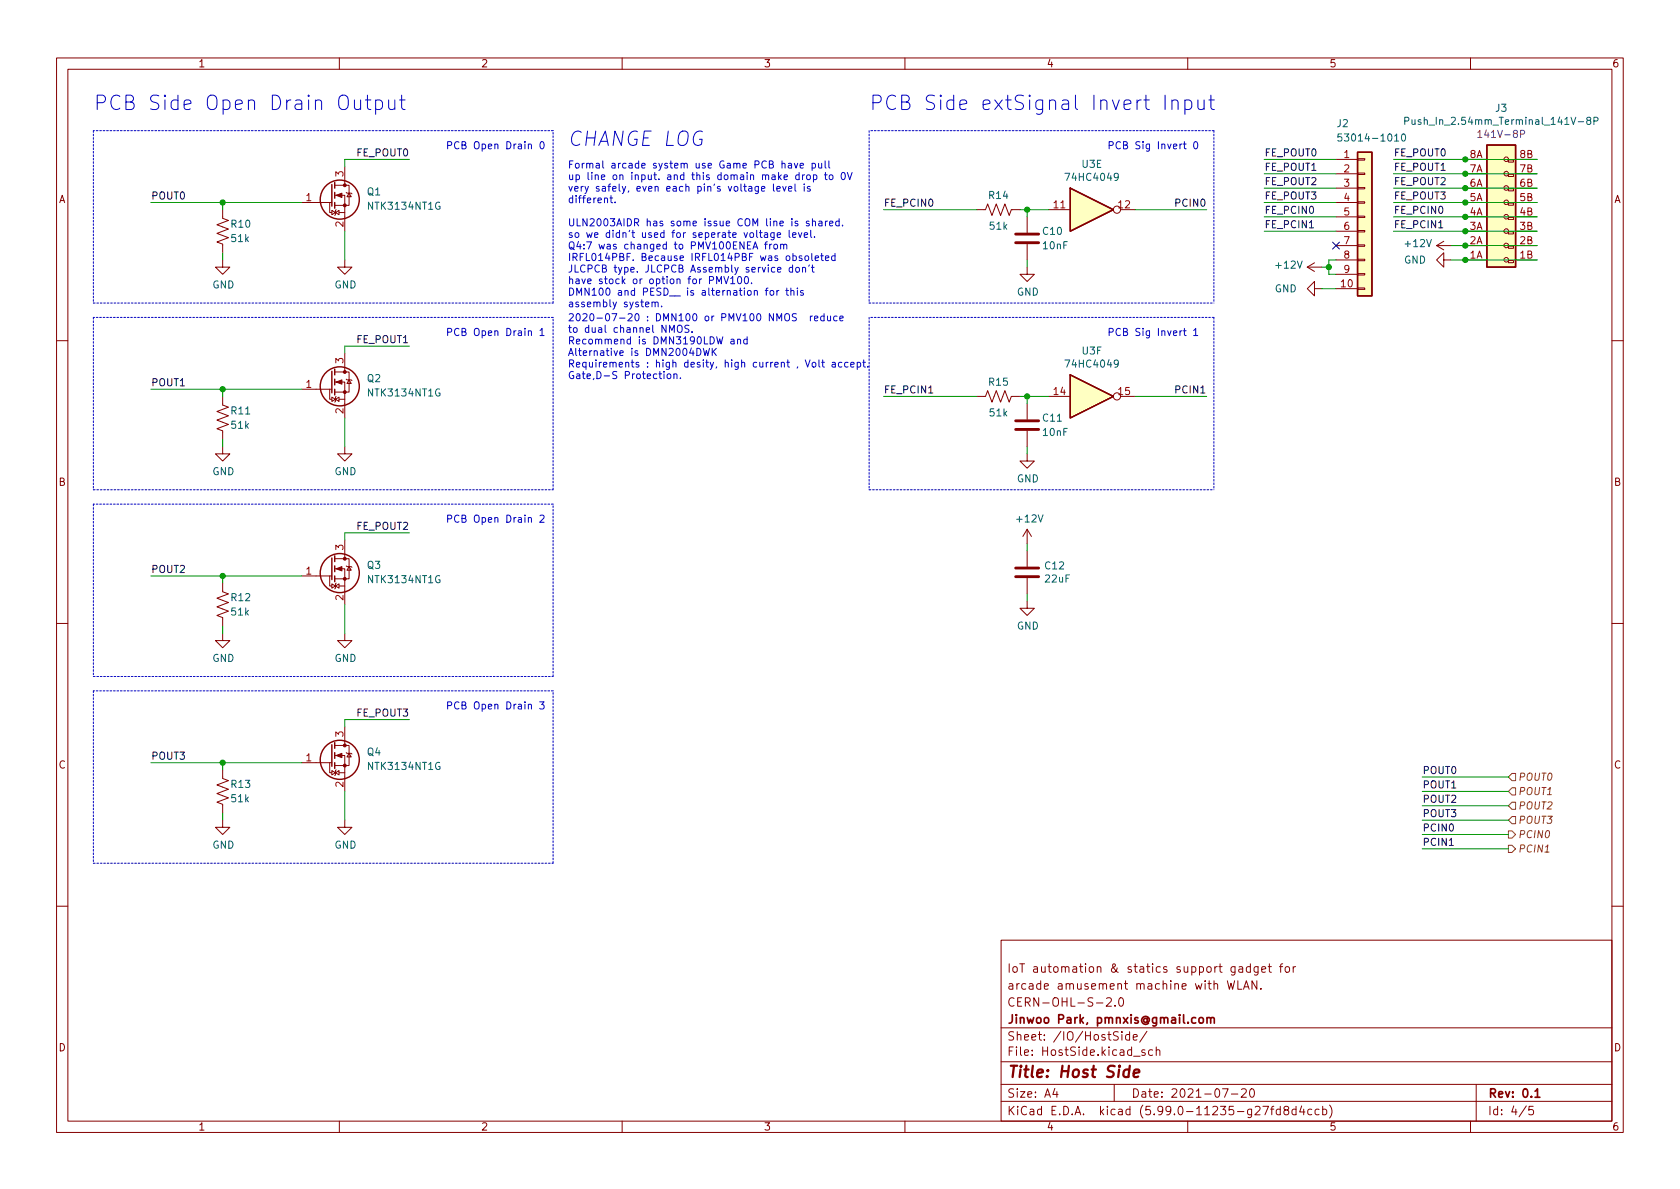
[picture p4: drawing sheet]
<svg xmlns="http://www.w3.org/2000/svg" width="297mm" height="210mm" viewBox="0 0 297 210" stroke-linecap="round" stroke-linejoin="round" font-family="sans-serif">
<g fill="none" stroke="#840000" stroke-width=".18">
<path d="M10 10.2h277v190.1h-277zM12 12.2h273v186.1h-273zM60 10.2v2M110 10.2v2M160 10.2v2M210 10.2v2M260 10.2v2M39.4 37.1v1.5l1 .4-2 .7 2 .8-2 .8 2 .7-2 .8 1 .4v1.5M53.3 35.8h5.4M58.3 35.8v1.8h.4M58.7 37.2l.6 .4-.6 .4zM59.2 34.5h1.8v6.4"/>
<path d="M59.2 32.8h2.5v3.5h-2.5M59.3 37.6l.6-.4v.8zM59.4 37.1l-.1 .1v.8l-.1 .1M59.9 37.6h1.1M61 29.5v3.3M61.2 34l.1 .2h.8l.1 .1M61.7 34.2l.4 .6h-.8zM172.7 37.1h1.5l.4-1 .8 2 .7-2 .8 2 .8-2 .7 2 .4-1h1.5M181.6 38.3v2.8M185.4 37.1h3.8M198.1 37.1h2.6M236.2 28.2h3.8"/>
<path d="M236.2 30.7h3.8M236.2 33.3h3.8M236.2 35.8h3.8M236.2 38.3h3.8M240 38.2h1.3v.3h-1.3zM240 35.7h1.3v.2h-1.3zM240 33.1h1.3v.3h-1.3zM240 30.6h1.3v.3h-1.3zM240 28.1h1.3v.2h-1.3zM259.1 28.2h3.8M259.1 30.7h3.8M259.1 33.3h3.8"/>
<path d="M259.1 35.8h3.8M259.1 38.3h3.8M266.7 38.4h.9v.4h-.9zM266.7 35.9h.9v.4h-.9zM266.7 33.4h.9v.4h-.9zM266.7 30.8h.9v.4h-.9zM266.7 28.3h.9v.4h-.9zM268 28.2h3.8M268 30.7h3.8M268 33.3h3.8M268 35.8h3.8M268 38.3h3.8"/>
<path d="M39.4 46v1.2h1.2l-1.2 1.3-1.3-1.3h1.3M61 46v1.2h1.2l-1.2 1.3-1.3-1.3h1.3M181.6 47.2v1.3h1.3l-1.3 1.3-1.3-1.3h1.3M181.6 43.2v2.8M231.1 47.2l1.3 .8M231.1 47.2h2.6M232.4 51v-1.2l-1.3 1.2 1.3 1.3v-1.3h1.3M232.4 46.5l-1.3 .7M236.2 51h3.8M236.2 40.9h3.8M236.2 43.4h3.8M236.2 46h3.8"/>
<path d="M236.2 48.5h3.8M240 50.9h1.3v.3h-1.3zM240 48.4h1.3v.2h-1.3zM240 45.8h1.3v.3h-1.3zM240 43.3h1.3v.3h-1.3zM240 40.8h1.3v.2h-1.3zM254 43.4h2.5M254 43.4l1.3 .8M255.3 46v-1.3l-1.3 1.3 1.3 1.2v-1.2h1.2M255.3 42.7l-1.3 .7M259.1 40.9h3.8M259.1 43.4h3.8"/>
<path d="M259.1 46h3.8M266.7 46.1h.9v.4h-.9zM266.7 43.5h.9v.4h-.9zM266.7 41h.9v.4h-.9zM268 40.9h3.8M268 43.4h3.8M268 46h3.8M10 60.2h2M39.4 79v1.3h1.2l-1.2 1.2-1.3-1.2h1.3M39.4 70.1v1.5l1 .4-2 .8 2 .7-2 .8 2 .8-2 .7 1 .4v1.5M53.3 68.8h5.4M58.3 68.8v1.8h.4"/>
<path d="M58.7 70.2l.6 .4-.6 .4zM59.2 67.6h1.8v6.3M59.2 65.8h2.5v3.5h-2.5M59.3 70.6l.6-.4v.8zM59.4 70.1l-.1 .1v.8l-.1 .1M59.9 70.6h1.1M61 79v1.3h1.2l-1.2 1.2-1.3-1.2h1.3M61 62.5v3.3M61.2 67.1l.1 .1h.8l.1 .1M61.7 67.2l.4 .6h-.8zM172.7 70.1h1.5l.4-1 .8 2 .7-2 .8 2 .8-2 .7 2 .4-1h1.5M181.6 71.4v2.8"/>
<path d="M181.6 76.2v2.8M185.4 70.1h3.8M198.1 70.1h2.6M285 60.2h2M59.2 98.8h2.5v3.6h-2.5M61 95.5v3.3M181.6 80.3v1.2h1.3l-1.3 1.3-1.3-1.3h1.3M181.6 93.6v2.5M181.6 97.4v2.8M181.6 93.6l-.8 1.3M181.6 93.6l.8 1.3M10 110.2h2"/>
<path d="M39.4 112v1.3h1.2l-1.2 1.2-1.3-1.2h1.3M39.4 103.1v1.5l1 .4-2 .8 2 .7-2 .8 2 .8-2 .7 1 .4v1.5M53.3 101.8h5.4M58.3 101.8v1.8h.4M58.7 103.2l.6 .4-.6 .4zM59.2 100.6h1.8v6.3M59.3 103.6l.6-.4v.8zM59.4 103.1l-.1 .1v.8l-.1 .1M59.9 103.6h1.1M61 112v1.3h1.2l-1.2 1.2-1.3-1.2h1.3M61.2 100.1l.1 .1h.8l.1 .1M61.7 100.2l.4 .6h-.8z"/>
<path d="M181.6 106.3v1.3h1.3l-1.3 1.2-1.3-1.2h1.3M181.6 102.2v2.8M285 110.2h2M39.4 136.1v1.6l1 .3-2 .8 2 .8-2 .7 2 .8-2 .8 1 .3v1.6M53.3 134.9h5.4M58.3 134.9v1.7h.4M58.7 136.3l.6 .3-.6 .4zM59.2 133.6h1.8v6.3M59.2 131.8h2.5v3.6h-2.5M59.3 136.6l.6-.3v.7zM59.4 136.1l-.1 .2v.7l-.1 .2M59.9 136.6h1.1"/>
<path d="M61 128.5v3.3M61.2 133.1l.1 .1h.8l.1 .1M61.7 133.2l.4 .7h-.8zM39.4 145v1.3h1.2l-1.2 1.3-1.3-1.3h1.3M61 145v1.3h1.2l-1.2 1.3-1.3-1.3h1.3M10 160.2h2M177 166.3h108v32h-108zM195.6 176.6l.6-.2 .2 .2 .1 .3-.9 1h.9M197.1 177.8v.1M197.9 176.6l.2-.2a.81 .81 0 0 1 .6 .7 .81 .81 0 0 1-.3 .8h-.1a.81 .81 0 0 1-.4-1.3zM217 173.4l.4 1.5 .2-1 .3 1 .4-1.5M218.9 173.4v1.5h.7"/>
<path d="M219.1 171h.5l.1 .9M219.7 171.3l-.5 .1a.29 .29 0 0 0-.2 .2 .29 .29 0 0 0 .2 .3h.5M219.9 174.9l.5-1.5 .5 1.5M220 174.5h.7M221.1 171l-.5-.1-.2 .3v.4l.1 .3h.6M221.1 170.4v1.5M222.2 173.4v1.5l-.8-1.5v1.5M222.4 170.9v1.2l-.3 .3h-.3M222.4 171l-.4-.1-.3 .3v.4l.2 .3h.5M222.9 174.8v.1M223.1 171.4l.7-.1-.1-.3-.4-.1-.2 .2v.8h.6M224.2 170.9h.6"/>
<path d="M224.4 170.4v1.3l.4 .2M226.2 170.9h.6M226.8 170.4l-.4 .2v1.3M227.4 171l.3-.1 .3 .3v.4l-.3 .3h-.3l-.2-.3v-.4zM228.6 170.9v1M229.1 170.9l-.3 .1-.2 .2M285 160.2h2M60 198.3v2M110 198.3v2M160 198.3v2M177 194.8h108M177 191.8h108"/>
<path d="M177 187.8h108M177 181.8h108M186.5 192.5l-.4 1h1M186.9 193v1M197 191.8v3M198.4 182.4v.2M198.4 182.9v1M199.7 183l-.4-.1-.3 .3v.4l.1 .3h.6M199.7 182.4v1.5M200.4 183.4l.7-.1-.1-.3-.4-.1-.2 .2v.8h.6M200.4 186.8h1.2M202.4 185.7l-.3-.1-.2 .2v.3l.5 .1v.4h-.5"/>
<path d="M202.8 182.4l-1.3 1.9M203.8 185.7l-.4-.1-.3 .3v.4l.1 .3h.6M204.4 185.8l.2-.2 .4 .1 .1 .9M204.4 185.1v1.5M210 198.3v2M216.1 192.5h1l-.6 1.5M217.7 193.5h1.2M219.5 192.7l.6-.2 .2 .2 .1 .3-1 1h1M221.1 192.7l.2-.2a.81 .81 0 0 1 .6 .7 .81 .81 0 0 1-.3 .8h-.2a.81 .81 0 0 1-.3-1.3zM223.3 195.6h1l-.7 1.5M224.6 196.1h.6M225.2 195.6l-.3 .2v1.3"/>
<path d="M226.4 196.2l-.5-.1-.3 .3v.4l.2 .3h.6M226.4 195.6v1.5M227.3 196.3l-.3-.3 .1-.2 .2-.2 .4 .1 .2 .2-.1 .2-.7 .2-.1 .3 .1 .4 .2 .1h.3l.3-.3v-.2l-.3-.3M229.1 196.2l-.4-.1-.3 .3v.4l.2 .3h.5M229.1 195.6v1.5M230.1 195.6l-.3 1h.9M230.5 196.1v1M231.9 196.2l-.4-.1-.3 .3v.4l.2 .3h.5M233.2 196.2l-.4-.1-.3 .3v.4l.1 .3h.6M233.9 196.2l.4-.1 .3 .3v.4l-.2 .3h-.5M233.9 195.6v1.5M235.1 195.4a1.72 1.72 0 0 1 0 2.3"/>
<path d="M260 198.3v2M261 191.8v6.5M269.9 195.6l-1.3 1.9M271.1 195.6h-.7l-.1 .7 .2-.1 .5 .1 .2 .2-.1 .5-.2 .1-.6-.1"/>
<circle cx="197.5" cy="37.1" r=".63"/>
<circle cx="266.3" cy="35.8" r=".41"/>
<circle cx="266.3" cy="33.2" r=".41"/>
<circle cx="266.3" cy="28.2" r=".41"/>
<circle cx="266.3" cy="38.3" r=".41"/>
<circle cx="266.3" cy="30.7" r=".41"/>
<circle cx="266.3" cy="40.9" r=".41"/>
<circle cx="266.3" cy="43.4" r=".41"/>
<circle cx="266.3" cy="45.9" r=".41"/>
<circle cx="197.5" cy="70.1" r=".63"/>
</g>
<path d="M213.4 179.9v1M212.1 180.1l.2-.2 .4 .2 .1 .5-.2 .3h-.3l-.2-.1zM213.4 180.1l.2-.2 .4 .1 .1 .9M214.1 180.1l.2-.2 .3 .1 .1 .9M271.4 193l.4-.5v1.5M271.4 194h.9" fill="none" stroke="#840000" stroke-width=".3"/>
<path d="M199.7 189.2a.66 .66 0 0 0-1 .3l-.1 .6 .2 .3 .1 .1 .6-.1M199.8 188.5l-.3 2M200.5 189.8l.9-.2v-.4l-.2-.1-.6 .1-.2 1 .3 .3 .5-.1" fill="none" stroke="#840000" stroke-width=".4"/>
<path d="M179.6 42.9h4M179.6 41.4h4M179.6 75.9h4M179.6 74.4h4M179.6 102h4M179.6 100.5h4" fill="none" stroke="#840000" stroke-width=".51"/>
<g fill="#ffffc2" stroke="#ffffc2" stroke-width=".18">
<path d="M240 26.9h2.6v25.4h-2.6z"/>
<path d="M189.2 66.3l7.6 3.8-7.6 3.8z"/>
<path d="M262.9 25.6h5.1v21.6h-5.1z"/>
<path d="M189.2 33.3l7.6 3.8-7.6 3.8z"/>
</g>
<g fill="none" stroke="#840000" stroke-width=".25">
<path d="M58.7 32.6v3.8M59.2 32.3v1M59.2 34v1M59.2 35.8v1M189.2 33.3l7.6 3.8-7.6 3.8zM240 26.9h2.6v25.4h-2.6zM262.9 25.6h5.1v21.6h-5.1zM58.7 65.7v3.8M59.2 65.3v1M59.2 67.1v1M59.2 68.8v1M189.2 66.3l7.6 3.8-7.6 3.8z"/>
<path d="M58.7 98.7v3.8M59.2 98.3v1M59.2 100.1v1M59.2 101.8v1.1M58.7 131.7v3.8M59.2 131.3v1M59.2 133.1v1M59.2 134.9v1"/>
<circle cx="60.1" cy="35.3" r="3.5"/>
<circle cx="60.1" cy="68.3" r="3.5"/>
<circle cx="60.1" cy="101.3" r="3.5"/>
<circle cx="60.1" cy="134.4" r="3.5"/>
</g>
<path d="M237.2 23.7h-.6l-.1 .6 .2-.1h.4l.2 .2-.1 .4-.2 .2-.5-.2M247.9 23.8l.2-.1a.68 .68 0 0 1 .4 .6 .68 .68 0 0 1-.4 .7l-.2-.2-.1-.3zM248.4 21.4l.6-.1 .1-.1-.1-.3-.6-.2v1.3M280.8 21.3l-.3-.3 .1-.1 .2-.2 .4 .1 .1 .2-.1 .2-.5 .1-.2 .2 .1 .4 .2 .1h.2l.3-.2v-.3l-.3-.2M281.8 21.4l.6-.1 .1-.1v-.3l-.7-.2v1.3" fill="none" stroke="#006464" stroke-width=".18"/>
<g fill="#840000" stroke="#840000" stroke-width=".18">
<path d="M59.4 100.6l1.1-.4v.8z"/>
<path d="M59.4 67.6l1.1-.4v.7z"/>
<path d="M59.4 133.6l1.1-.4v.8z"/>
<path d="M59.4 34.5l1.1-.3v.7z"/>
<circle cx="61" cy="102.4" r=".25"/>
<circle cx="61" cy="98.8" r=".25"/>
<circle cx="61" cy="69.3" r=".25"/>
<circle cx="61" cy="65.8" r=".25"/>
<circle cx="61" cy="135.4" r=".25"/>
<circle cx="61" cy="131.8" r=".25"/>
<circle cx="61" cy="36.3" r=".25"/>
<circle cx="61" cy="32.8" r=".25"/>
</g>
<path d="M261.3 23.4l.4-.4v1.3M261.3 24.3h.7M268.8 23.7h.7l.1-.2-.1-.3-.7-.2v1.3" fill="none" stroke="#840084" stroke-width=".18"/>
<path d="M267.3 136.8h.7v1.2h-.7l-.6-.6zM267.3 139.3h.7v1.3h-.7l-.6-.7zM266.7 146.9h.6l.7 .7-.7 .6h-.6zM266.7 149.5h.6l.7 .6-.7 .6h-.6zM267.3 144.4h.7v1.3h-.7l-.6-.7zM267.3 141.9h.7v1.2h-.7l-.6-.6z" fill="none" stroke="#725600" stroke-width=".18"/>
<path d="M231.5 40.3h.7M254.4 40.3h.7M164.2 69.5h.7M256.3 149.5h.7" fill="none" stroke="#0f0f0f" stroke-width=".18"/>
<g fill="none" stroke="#0000c2" stroke-width=".18">
<path d="M62.7 17.7v1.3l.1 .2a.69 .69 0 0 0 1-.1M63.8 17.7v1.7M64.6 17.7h1M65 16.8v2.2l.1 .2 .5 .2M66.4 17.8l.7-.1 .5 .5v.7l-.2 .3-.3 .2-.7-.2M66.4 17.7v2.5M68.7 17.7v1.3l.1 .2a.69 .69 0 0 0 1-.1M69.8 17.7v1.7M70.7 17.7h.9M71 16.8v2.2l.1 .2 .5 .2M206 16.8v2.6M207.2 17.9a.63 .63 0 0 1 1.1 .1v1.4"/>
<path d="M207.2 17.7v1.7M209.5 17.8l.7-.1 .5 .5v.7l-.2 .3-.3 .2-.7-.2M209.5 17.7v2.5M211.8 17.7v1.3l.1 .2a.69 .69 0 0 0 1-.1M212.9 17.7v1.7M213.7 17.7h1M214.1 16.8v2.2l.1 .2 .5 .2M79.1 25.7h.7l.1-.2-.1-.3-.7-.2v1.3M81.1 25.2a.6 .6 0 0 0-.8 .4 .6 .6 0 0 0 .6 .7l.2-.1M107.8 35h.5M108 34.6v1.1l.3 .2M108.8 35.7v.2"/>
<path d="M134.6 33.4l.6-.1v-.3h-.4l-.2 .1 .1 .7h.5M136.8 32.5v1.1l.1 .2M137.4 33.4l.6-.1-.1-.3h-.4l-.1 .1v.7h.5M138.3 29l.1-.1h.3l.1 .8M138.4 33l.3 .8 .3-.8M139.4 28.9h.5l.1 .8M139.4 33.4l.6-.1v-.3h-.4l-.2 .1 .1 .7h.5M140 29.2h-.5l-.1 .2 .1 .3h.5M140.4 28.9l.3 .8 .3-.8M140.6 32.5v1.1l.1 .2M141.3 31l-.4-.1-.2 .3 .1 .5h.5M141.3 30.5v1.3"/>
<path d="M141.5 29.3l.6-.1-.1-.3h-.3l-.2 .2v.6h.5M141.9 30.9v.9M142.2 32.5v.2M142.2 33v.8M142.3 30.9l-.4 .3M142.7 31l.2-.1 .3 .1 .1 .5-.1 .2-.3 .1-.2-.2zM143 39.2l-.3-.1-.1 .2v.2l.4 .1v.3h-.4M143.2 33h-.3l-.2 .1 .1 .2 .4 .1v.4h-.5M143.6 28.9h.3l.3 .2-.1 .6h-.5M143.6 28.9v1.2M143.6 39.2l.2-.1 .3 .1 .1 .7M143.6 38.7v1.2"/>
<path d="M143.8 31l.4-.1 .2 .3-.1 .5h-.5M143.8 30.9v1.3M144.7 28.9l.1 .8h.3l.2-.1M144.8 39.2h.5v.7M145.3 28.9v.8M145.3 39.4l-.4 .1-.2 .1 .2 .3h.4M145.8 30.9h.4M145.9 28.5v1l.2 .2M145.9 30.5v1.1l.3 .2M145.9 39.1v.8M146.3 39.1l-.4 .2M146.5 28.5v1l.2 .2"/>
<path d="M146.7 39.5l.6-.1-.1-.2-.3-.1-.2 .2v.6h.5M146.7 31l.3-.1 .3 .3v.3l-.3 .3-.3-.1-.1-.2zM148.4 39.2l-.4-.1-.2 .2 .1 .6h.5M148.4 38.7v1.2M148.8 30.6l.2-.1a.68 .68 0 0 1 .5 .6 .68 .68 0 0 1-.5 .7l-.2-.2-.1-.3zM149 39.8v.1M149.8 30.5l.4 1.3 .5-1.3M196.1 25.7h.6l.1-.2v-.3l-.7-.2v1.3M198.1 25.2a.6 .6 0 0 0-.8 .4 .6 .6 0 0 0 .6 .7l.2-.1M79.1 58.7h.7l.1-.2-.1-.3-.7-.1v1.2M81.1 58.2a.6 .6 0 0 0-.8 .4 .6 .6 0 0 0 .6 .7l.2-.1M115.3 53.5l.2-.1 .3 .1v.8"/>
<path d="M115.3 53.4v.9M115.8 53.6l.2-.2 .3 .1 .1 .8M117 54.1v.2M118.4 58.8v-1.3l.4 .9 .4-.9v1.3M119.8 57.7l.3-.2a.43 .43 0 0 1 .5 .4v.5a.42 .42 0 0 1-.4 .4 .42 .42 0 0 1-.4-.4zM121.8 57.6l-.5-.1-.2 .3 .1 .3 .6 .2v.4l-.2 .1-.5-.1M122.4 58.7v.1M126.7 50.2v-1.3l.4 .9 .5-.9v1.3M128 48.9l.4 1.3 .4-1.3M129.2 49.3l.4-.4v1.3M129.2 50.2h.7M130.4 60v.8"/>
<path d="M130.6 49l.1-.1a.68 .68 0 0 1 .4 .6 .68 .68 0 0 1-.4 .7 .84 .84 0 0 1-.1-1.2zM131.7 49l.2-.1a.68 .68 0 0 1 .5 .6 .68 .68 0 0 1-.5 .7l-.2-.2-.1-.3zM132.1 59.6v1.2M132.9 50v.2M133.1 44l.4-1.2 .5 1.2M133.2 43.7h.6M135.2 41.2h.5v.8M135.2 43.2h.5M135.3 51.4h.5M135.7 42.8l-.3 .1v1.1M135.7 41.4l-.4 .1-.2 .2 .2 .3 .4-.1M135.8 50.9l-.3 .2v1.1"/>
<path d="M136.1 43.2v.8M136.3 51.4h.3l.2 .2v.4l-.2 .2h-.3l-.2-.2zM136.5 43.2l-.4 .2M136.9 41.1v1.1l-.3 .2h-.3M136.9 41.2l-.4-.1-.2 .3 .1 .5h.5M136.9 43.2h.3l.3 .2v.4l-.3 .2h-.3l-.1-.2zM137.4 51.4v.8M137.4 41.6l.6-.2v-.2l-.4-.1-.2 .2 .1 .6h.5M137.5 47.7l.6-.1-.1-.3h-.3l-.2 .2v.6h.5M137.7 51.4l-.3 .2M138 43.3l.2-.1h.3l.1 .8M138 43.2v.8"/>
<path d="M138.6 43.4l.1-.2h.4v.8M138.9 51.4h.5M139.1 50.9v1.1l.3 .2M139.5 40.7v1.1l.2 .2M139.8 51.5l.2-.1h.3l.1 .8M139.8 50.9v1.3M140.1 41.6l.6-.2v-.2l-.4-.1-.2 .2 .1 .6h.5M140.1 47.3h-.3l-.3 .2 .2 .6h.4M140.1 46.9v1.2M140.8 47.3h.3l.2 .2v.4l-.2 .2h-.3l-.1-.2zM140.8 55.5h-.5l-.2 .1v.3l.6 .3 .1 .3-.2 .2h-.5M141 50.9v.2"/>
<path d="M141 51.4v.8M141.2 41.1l.3 .9 .3-.9M141.8 45.3l-.3-.1-.2 .2v.2l.5 .1v.3h-.5M141.9 47.4l.2-.1h.3v.8M141.9 47.3v.8M142 51.4h-.3l-.2 .1 .1 .2 .4 .2v.3h-.5M142.2 41.6l.6-.2-.1-.2-.3-.1-.2 .2 .1 .6h.4M142.4 45.3l.3-.1 .3 .3v.3l-.3 .3-.3-.1-.1-.2zM143.1 46.9l-.1 .2M143.3 55.9v.8M143.3 40.7v1.1l.2 .2M143.5 47.3h.4"/>
<path d="M143.5 44.8v1.1l.2 .2M143.6 46.9v1l.3 .2M143.6 55.9l-.3 .2M144 41.9v.1M144 56.3l.6-.1v-.3h-.4l-.2 .2 .1 .6h.5M144.1 45.7l.6-.2v-.2l-.4-.1-.2 .2 .1 .6h.5M145.1 45.2h.5M145.3 44.8v1.1l.3 .2M145.7 55.9h-.4l-.2 .2 .1 .6h.5M145.7 55.5v1.2M145.9 45.7l.6-.2v-.2l-.4-.1-.2 .2 .1 .6h.5M146.3 55.9l.1 .8h.3l.2-.1"/>
<path d="M146.9 55.9v.8M147.6 45.3l-.3-.1-.3 .3 .2 .5h.4M147.6 44.8v1.3M148 55.9h-.4l-.2 .2 .1 .6h.5M148.5 56.3l.6-.1-.1-.3h-.3l-.2 .2v.6h.5M196.1 58.7h.6l.1-.2v-.3l-.7-.1v1.2M198.1 58.2a.6 .6 0 0 0-.8 .4 .6 .6 0 0 0 .6 .7l.2-.1M211 59.3h.8M117.4 66.1v.9M118.1 66.2l.3-.1 .2 .3v.3l-.2 .3-.3-.1-.2-.2zM119.2 66.2l.1-.1 .3 .1 .1 .8M119.2 66.1v.9"/>
<path d="M120.3 66.8v.2M123.2 61.6a.64 .64 0 0 1 .7 .6 .64 .64 0 0 1-.7 .7zM124.4 61.6l.3 1.3 .2-.9 .2 .9 .3-1.3M125.9 61.6v1.3M126.1 62.1l.6 .8M126.7 61.6l-.8 .7M129.3 60h.4l.1 .8M129.8 60.3h-.4l-.2 .2 .2 .3h.4M130.4 60.1l.2-.1h.3v.8M132.1 60h-.4l-.2 .2 .1 .6h.5M142.4 63.6l.4 1.3 .4-1.3M143.7 64.1h.3l.3 .2v.4l-.3 .2h-.3l-.1-.2z"/>
<path d="M144.8 63.6v1.1l.2 .2M145.3 64.1h.5M145.5 63.6v1.1l.3 .2M147.2 64.1h.4l.1 .8M147.7 64.4h-.4l-.2 .2 .2 .3h.4M148.8 64.1h-.3l-.3 .2 .2 .6h.4M149.9 64.1h-.3l-.3 .2 .2 .6h.4M150.4 64.5l.6-.1v-.3h-.4l-.2 .1 .1 .7h.5M151.6 64.1h.3l.3 .2-.1 .6h-.5M151.6 64.1v1.2M152.5 64.1h.5M152.7 63.6v1.1l.3 .2"/>
<path d="M153.4 64.8v.1M79.1 91.8l.7-.1 .1-.2-.1-.3-.7-.1v1.3M81.1 91.2a.6 .6 0 0 0-.8 .4 .6 .6 0 0 0 .6 .8l.2-.2M79.1 124.8l.7-.1 .1-.2-.1-.3-.7-.1v1.3M81.1 124.2a.6 .6 0 0 0-.8 .5 .6 .6 0 0 0 .6 .7l.2-.1"/>
</g>
<g fill="none" stroke="#0000c2" stroke-width=".18" stroke-dasharray=".3 .3">
<path d="M16.5 23.1v30.5M97.8 23.1h-81.3M153.7 23.1v30.5M214.6 23.1v30.5M214.6 23.1h-60.9M16.5 53.6h81.3M16.5 56.1v30.5M97.8 56.1h-81.3M97.8 53.6v-30.5M153.7 53.6h60.9M153.7 56.1v30.5M214.6 56.1h-60.9"/>
<path d="M214.6 56.1v30.5M16.5 86.6h81.3M16.5 89.1v30.5M97.8 86.6v-30.5M97.8 89.1h-81.3M153.7 86.6h60.9M16.5 119.6h81.3M97.8 119.6v-30.5M16.5 122.2v30.4M97.8 122.2h-81.3M16.5 152.6h81.3M97.8 152.6v-30.4"/>
</g>
<g fill="none" stroke="#009600" stroke-width=".18">
<path d="M26.7 35.8h26.6M39.4 35.8v1.3M72.4 28.2h-11.4v1.3M156.2 37.1h16.5M180.3 37.1h5.1M181.6 37.1v1.2M200.7 37.1h12.7M223.5 38.3h12.7M223.5 35.8h12.7M223.5 33.3h12.7M223.5 30.7h12.7M223.5 28.2h12.7"/>
<path d="M246.4 38.3h25.4M246.4 35.8h25.4M246.4 33.3h25.4M246.4 30.7h25.4M246.4 28.2h25.4M39.4 44.7v1.3M61 40.9v5.1M181.6 46v1.2M223.5 40.9h12.7M233.7 47.2h1.2M233.7 51h2.5M236.2 46h-1.3v2.5h1.3"/>
<path d="M246.4 40.9h25.4M256.5 43.4h15.3M256.5 46h15.3M26.7 68.8h26.6M39.4 68.8v1.3M39.4 77.7v1.3M61 73.9v5.1M72.4 61.2h-11.4v1.3M156.2 70.1h16.5M180.3 70.1h5.1M181.6 70.1v1.3M181.6 79v1.3"/>
<path d="M200.7 70.1h12.7M72.4 94.2h-11.4v1.3M181.6 96.1v1.3M26.7 101.8h26.6M39.4 101.8v1.3M39.4 110.7v1.3M61 106.9v5.1M181.6 105v1.3M26.7 134.9h26.6M39.4 134.9v1.2M61 139.9v5.1M72.4 127.2h-11.4v1.3"/>
<path d="M251.5 137.4h15.2M251.5 139.9h15.2M39.4 143.8v1.2M251.5 142.5h15.2M251.5 145h15.2M251.5 147.6h15.2M251.5 150.1h15.2"/>
</g>
<path d="M235.6 42.8l1.2 1.2M236.8 42.8l-1.2 1.2" fill="none" stroke="#000084" stroke-width=".18"/>
<g fill="#009600" stroke="#009600" stroke-width=".18">
<circle cx="181.6" cy="70.1" r=".46"/>
<circle cx="234.9" cy="47.2" r=".46"/>
<circle cx="181.6" cy="37.1" r=".46"/>
<circle cx="259.1" cy="30.7" r=".46"/>
<circle cx="259.1" cy="33.3" r=".46"/>
<circle cx="259.1" cy="35.8" r=".46"/>
<circle cx="259.1" cy="28.2" r=".46"/>
<circle cx="39.4" cy="68.8" r=".46"/>
<circle cx="39.4" cy="35.8" r=".46"/>
<circle cx="259.1" cy="40.9" r=".46"/>
<circle cx="259.1" cy="43.4" r=".46"/>
<circle cx="259.1" cy="46" r=".46"/>
<circle cx="259.1" cy="38.3" r=".46"/>
<circle cx="39.4" cy="101.8" r=".46"/>
<circle cx="39.4" cy="134.9" r=".46"/>
</g>
<g font-size="3.5" fill="#0000c2">
<text x="16.5" y="19.5">PCB Side Open Drain Output</text>
<text x="153.7" y="19.5">PCB Side extSignal Invert Input</text>
<text x="100.3" y="25.8">CHANGE LOG</text>
</g>
<text font-size="2.8" fill="#840000" x="178" y="190.6">Title: Host Side</text>
<g font-size="2.1" fill="#840000">
<text x="178" y="172">IoT automation &amp; statics support gadget for</text>
<text x="178" y="175">arcade amusement machine with WLAN.</text>
<text x="178" y="178">CERN-OHL-S-2.0</text>
<text x="178" y="184">Sheet: /IO/HostSide/</text>
<text x="178" y="181">Jinwoo Park, pmnxis@gmail.com</text>
<text x="178" y="186.7">File: HostSide.kicad_sch</text>
<text x="178" y="197.2">KiCad E.D.A. kicad (5.99.0-11235-g27fd8d4ccb)</text>
<text x="178" y="194.1">Size: A4</text>
<text x="200" y="194.1">Date: 2021-07-20</text>
<text x="263" y="194.1">Rev: 0.1</text>
<text x="263" y="197.2">Id: 4/5</text>
</g>
<g font-size="1.8" fill="#840000">
<text x="35" y="11.9">1</text>
<text x="85" y="11.9">2</text>
<text x="135" y="11.9">3</text>
<text x="185" y="11.9">4</text>
<text x="235" y="11.9">5</text>
<text x="285" y="11.9">6</text>
<text x="10.3" y="35.9">A</text>
<text x="285.3" y="35.9">A</text>
<text x="10.3" y="85.9">B</text>
<text x="285.3" y="85.9">B</text>
<text x="10.3" y="135.9">C</text>
<text x="285.3" y="135.9">C</text>
<text x="10.3" y="185.9">D</text>
<text x="285.3" y="185.9">D</text>
<text x="35" y="199.9">1</text>
<text x="85" y="199.9">2</text>
<text x="135" y="199.9">3</text>
<text x="185" y="199.9">4</text>
<text x="235" y="199.9">5</text>
<text x="285" y="199.9">6</text>
</g>
<g font-size="1.8" fill="#006464">
<text x="236.4" y="22.5">J2</text>
<text x="250.1" y="22.1">Push_In_2.54mm_Terminal_141V-8P</text>
<text x="264.4" y="19.8">J3</text>
<text x="191.3" y="29.7">U3E</text>
<text x="237.8" y="25">53014-1010</text>
<text x="64.9" y="34.5">Q1</text>
<text x="174.9" y="35.2">R14</text>
<text x="188.8" y="32">74HC4049</text>
<text x="40.9" y="40.3">R10</text>
<text x="65.3" y="37.1">NTK3134NT1G</text>
<text x="175.1" y="40.6">51k</text>
<text x="184.5" y="41.5">C10</text>
<text x="41" y="42.8">51k</text>
<text x="184.5" y="44.1">10nF</text>
<text x="225.7" y="47.5">+12V</text>
<text x="248.2" y="46.6">GND</text>
<text x="248.6" y="43.7">+12V</text>
<text x="37.5" y="51">GND</text>
<text x="59.1" y="51">GND</text>
<text x="179.8" y="52.3">GND</text>
<text x="225.4" y="51.7">GND</text>
<text x="188.8" y="65">74HC4049</text>
<text x="191.4" y="62.7">U3F</text>
<text x="64.9" y="67.6">Q2</text>
<text x="65.3" y="70.1">NTK3134NT1G</text>
<text x="174.9" y="68.2">R15</text>
<text x="40.9" y="73.3">R11</text>
<text x="41" y="75.8">51k</text>
<text x="175.1" y="73.6">51k</text>
<text x="184.5" y="74.5">C11</text>
<text x="184.5" y="77.1">10nF</text>
<text x="37.5" y="84">GND</text>
<text x="59.1" y="84">GND</text>
<text x="179.8" y="85.3">GND</text>
<text x="179.9" y="92.4">+12V</text>
<text x="64.9" y="100.6">Q3</text>
<text x="184.8" y="100.7">C12</text>
<text x="40.9" y="106.3">R12</text>
<text x="65.3" y="103.1">NTK3134NT1G</text>
<text x="184.9" y="103">22uF</text>
<text x="41" y="108.8">51k</text>
<text x="179.8" y="111.3">GND</text>
<text x="37.5" y="117">GND</text>
<text x="59.1" y="117">GND</text>
<text x="64.9" y="133.6">Q4</text>
<text x="65.3" y="136.1">NTK3134NT1G</text>
<text x="40.9" y="139.3">R13</text>
<text x="41" y="141.9">51k</text>
<text x="37.5" y="150.1">GND</text>
<text x="59.1" y="150.1">GND</text>
</g>
<g font-size="1.8" fill="#0f0f0f">
<text x="63.2" y="27.6">FE_POUT0</text>
<text x="223.5" y="27.6">FE_POUT0</text>
<text x="246.4" y="27.6">FE_POUT0</text>
<text x="26.7" y="35.3">POUT0</text>
<text x="223.5" y="30.2">FE_POUT1</text>
<text x="223.5" y="32.7">FE_POUT2</text>
<text x="223.5" y="35.3">FE_POUT3</text>
<text x="246.4" y="30.2">FE_POUT1</text>
<text x="246.4" y="32.7">FE_POUT2</text>
<text x="246.4" y="35.3">FE_POUT3</text>
<text x="156.2" y="36.5">FE_PCIN0</text>
<text x="208.2" y="36.5">PCIN0</text>
<text x="223.5" y="37.8">FE_PCIN0</text>
<text x="223.5" y="40.3">FE_PCIN1</text>
<text x="246.4" y="40.3">FE_PCIN1</text>
<text x="246.4" y="37.8">FE_PCIN0</text>
<text x="63.2" y="60.7">FE_POUT1</text>
<text x="26.7" y="68.3">POUT1</text>
<text x="156.2" y="69.6">FE_PCIN1</text>
<text x="208.2" y="69.6">PCIN1</text>
<text x="63.2" y="93.7">FE_POUT2</text>
<text x="26.7" y="101.3">POUT2</text>
<text x="63.2" y="126.7">FE_POUT3</text>
<text x="26.7" y="134.3">POUT3</text>
<text x="251.5" y="136.9">POUT0</text>
<text x="251.5" y="141.9">POUT2</text>
<text x="251.5" y="139.4">POUT1</text>
<text x="251.5" y="149.6">PCIN1</text>
<text x="251.5" y="147">PCIN0</text>
<text x="251.5" y="144.5">POUT3</text>
</g>
<g font-size="1.8" fill="#0000c2">
<text x="81.3" y="26.4">PCB Open Drain 0</text>
<text x="100.3" y="29.8">Formal arcade system use Game PCB have pull</text>
<text x="198.3" y="26.4">PCB Sig Invert 0</text>
<text x="100.3" y="31.8">up line on input. and this domain make drop to 0V</text>
<text x="100.3" y="33.9">very safely, even each pin's voltage level is</text>
<text x="100.3" y="35.9">different.</text>
<text x="100.3" y="40">ULN2003AIDR has some issue COM line is shared.</text>
<text x="100.3" y="42.1">so we didn't used for seperate voltage level.</text>
<text x="100.3" y="44.1">Q4:7 was changed to PMV100ENEA from</text>
<text x="100.3" y="46.1">IRFL014PBF. Because IRFL014PBF was obsoleted</text>
<text x="100.3" y="48.2">JLCPCB type. JLCPCB Assembly service don't</text>
<text x="100.3" y="50.2">have stock or option for PMV100.</text>
<text x="100.3" y="52.3">DMN100 and PESD__ is alternation for this</text>
<text x="81.3" y="59.4">PCB Open Drain 1</text>
<text x="100.3" y="54.3">assembly system.</text>
<text x="100.3" y="56.8">2020-07-20 : DMN100 or PMV100 NMOS reduce</text>
<text x="100.3" y="58.8">to dual channel NMOS.</text>
<text x="198.3" y="59.4">PCB Sig Invert 1</text>
<text x="100.3" y="60.9">Recommend is DMN3190LDW and</text>
<text x="100.3" y="62.9">Alternative is DMN2004DWK</text>
<text x="100.3" y="65">Requirements : high desity, high current , Volt accept.</text>
<text x="100.3" y="67">Gate,D-S Protection.</text>
<text x="81.3" y="92.4">PCB Open Drain 2</text>
<text x="81.3" y="125.4">PCB Open Drain 3</text>
</g>
<g font-size="1.8" fill="#a90000">
<text x="237.6" y="27.9">1</text>
<text x="259.9" y="27.9">8A</text>
<text x="268.7" y="27.9">8B</text>
<text x="54.1" y="35.6">1</text>
<text x="60.7" y="31.2" transform="rotate(-90 60.7 31.2)">3</text>
<text x="237.6" y="30.5">2</text>
<text x="237.6" y="33">3</text>
<text x="237.6" y="35.6">4</text>
<text x="259.9" y="35.6">5A</text>
<text x="259.9" y="33">6A</text>
<text x="259.9" y="30.5">7A</text>
<text x="268.7" y="35.6">5B</text>
<text x="268.7" y="33">6B</text>
<text x="268.7" y="30.5">7B</text>
<text x="60.7" y="40.1" transform="rotate(-90 60.7 40.1)">2</text>
<text x="186.3" y="36.8">11</text>
<text x="197.8" y="36.8">12</text>
<text x="237.6" y="38.1">5</text>
<text x="237.6" y="40.6">6</text>
<text x="259.9" y="40.6">3A</text>
<text x="259.9" y="38.1">4A</text>
<text x="268.7" y="40.6">3B</text>
<text x="268.7" y="38.1">4B</text>
<text x="237.6" y="43.2">7</text>
<text x="237.6" y="45.7">8</text>
<text x="259.9" y="45.7">1A</text>
<text x="259.9" y="43.2">2A</text>
<text x="268.7" y="45.7">1B</text>
<text x="268.7" y="43.2">2B</text>
<text x="237.1" y="50.8">10</text>
<text x="237.6" y="48.3">9</text>
<text x="60.7" y="64.2" transform="rotate(-90 60.7 64.2)">3</text>
<text x="54.1" y="68.6">1</text>
<text x="186.3" y="69.8">14</text>
<text x="197.8" y="69.8">15</text>
<text x="60.7" y="73.1" transform="rotate(-90 60.7 73.1)">2</text>
<text x="54.1" y="101.6">1</text>
<text x="60.7" y="97.3" transform="rotate(-90 60.7 97.3)">3</text>
<text x="60.7" y="106.2" transform="rotate(-90 60.7 106.2)">2</text>
<text x="60.7" y="130.3" transform="rotate(-90 60.7 130.3)">3</text>
<text x="54.1" y="134.6">1</text>
<text x="60.7" y="139.2" transform="rotate(-90 60.7 139.2)">2</text>
</g>
<text font-size="1.8" fill="#840084" x="262" y="24.4">141V-8P</text>
<g font-size="1.8" fill="#725600">
<text x="268.4" y="138">POUT0</text>
<text x="268.4" y="140.6">POUT1</text>
<text x="268.4" y="143.1">POUT2</text>
<text x="268.4" y="145.7">POUT3</text>
<text x="268.4" y="148.2">PCIN0</text>
<text x="268.4" y="150.7">PCIN1</text>
</g>
</svg>
